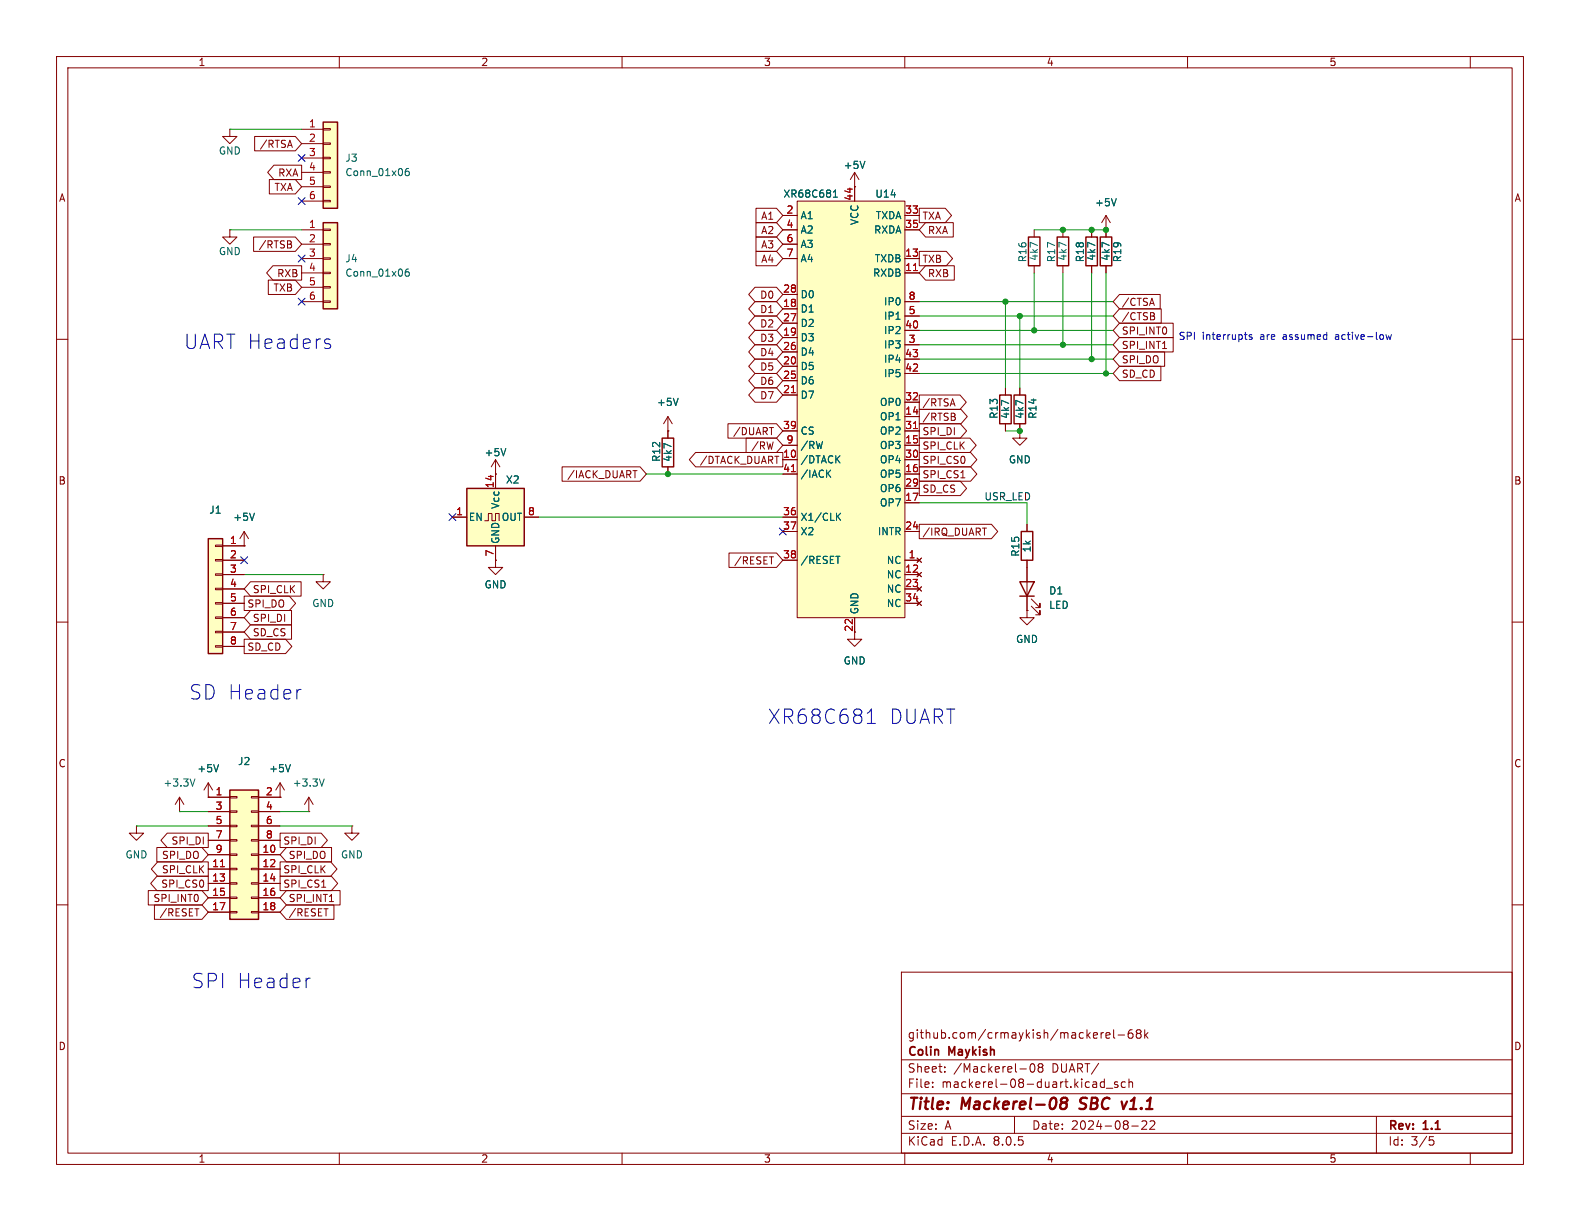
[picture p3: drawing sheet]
<svg xmlns="http://www.w3.org/2000/svg" width="279mm" height="216mm" viewBox="0 0 279 216" stroke-linecap="round" stroke-linejoin="round" font-family="sans-serif">
<g fill="none" stroke="#840000" stroke-width=".18">
<path d="M10 10h259.4v195.9h-259.4zM12 12h255.4v191.9h-255.4zM60 10v2M110 10v2M160 10v2M210 10v2M260 10v2M10 60h2M188 40.6v1.3M188 47v1.3M267.4 60h2M10 110h2"/>
<path d="M151.1 111.8v1.2h1.3l-1.3 1.3-1.2-1.3h1.2M181.6 100.3v7.7M182.4 107.2l1.5 1.5v-.7v.7h-.8M182.4 105.9l1.5 1.5v-.7v.7h-.8M267.4 110h2M49.5 138.4l-.7 1.3M49.5 138.4v2.6M49.5 138.4l.8 1.3M10 160h2M31.7 143.5h.1M31.7 141l-.7 1.2M31.7 141v2.5"/>
<path d="M31.7 141l.8 1.2M49.5 141h.1M267.4 160h2M159.4 171.9h108v32h-108zM159.4 197.4h108M159.4 193.4h108M159.4 187.4h108M164.9 192.1v.2M164.9 191.4v.1M167.1 189.4v.2M167.1 188.7v.1M179.4 197.4v3"/>
<path d="M180.4 189h1.1M182.3 188.2l.2-.1a.81 .81 0 0 1 .6 .6 .81 .81 0 0 1-.3 .8l-.2 .1a.81 .81 0 0 1-.3-1.4zM183.9 188.7l-.3-.3 .3-.3 .4 .1 .1 .2-.3 .3M183.9 188.7l-.3 .3v.3l.3 .3 .4-.1 .1-.2v-.4l-.3-.2M183.9 188.7h.2M193.9 191.4v.9M193.9 192.2l-.1 .1M193.9 191.6l-.1 .1M194.7 182.6v1M195.1 182.6l-.2 .1-.2 .2M195.3 190.8v1.5M195.3 191.4l-.4-.1-.3 .3v.4l.1 .2h.6"/>
<path d="M195.6 183.1l.7-.2-.1-.2-.4-.1-.2 .2v.7h.6M195.6 192.4h1.2M196.9 182.1v1.3l.2 .2M197.6 191.4l-.3-.1-.2 .2v.2l.5 .2v.3h-.5M197.7 183h1.2M199 191.4l-.4-.1-.3 .3v.4l.1 .2h.6M199.6 191.4l.3-.1 .3 .1 .1 .9M199.6 190.8v1.5M200.1 199.1h1.2M200.2 182.1a.59 .59 0 0 0-.7 .6v.6l.1 .2 .5 .1 .2-.2 .1-.5-.2-.2h-.4l-.3 .2M201.2 182.7l-.3 .3 .1 .4 .2 .2 .4-.1 .2-.2-.1-.4-.2-.2M201.2 182.7l-.3-.3 .3-.3 .4 .1 .2 .2-.3 .3"/>
<path d="M201.2 182.7h.3M201.9 198.3l.6-.1 .2 .1 .1 .3-.9 1.1h.9M202.4 182.1v1.5M202.6 183l.4 .6M203 182.6l-.6 .6M203.4 198.3l.5-.1 .2 .1 .1 .3-.9 1.1h.9M243.4 197.4v6.5M60 203.9v2M110 203.9v2M159.4 200.4h108M160 203.9v2M210 203.9v2"/>
<path d="M252.8 201h.7M252.9 201.6h.4l.3 .2-.2 .6-.5 .1M260 203.9v2"/>
</g>
<path d="M187.9 195l-.2-.2a.44 .44 0 0 1 .3-.7h.4l.3 .2a.44 .44 0 0 1-.4 .7M187.9 195a.65 .65 0 0 0-.3 1 .65 .65 0 0 0 .9-.1 .65 .65 0 0 0 0-.8l-.2-.1M187.9 195h.4M190.9 196l.2 .1M191.2 194.3l-.2 .4 .1 .2M199.3 194.8l-.6 1.3" fill="none" stroke="#840000" stroke-width=".4"/>
<path d="M186.9 41.9h2.1v5.1h-2.1zM180.3 102.9h2.6l-1.3 2.5zM180.3 105.4h2.6" fill="none" stroke="#840000" stroke-width=".25"/>
<path d="M34.5 137.7l-.5 1.3M51.3 135.2l-.4 1.3" fill="none" stroke="#006464" stroke-width=".18"/>
<path d="M40.6 139.7h5.1v22.9h-5.1z" fill="#ffffc2"/>
<g fill="none" stroke="#840000" stroke-width=".18">
<path d="M87.6 99.1v1.2h1.3l-1.3 1.3-1.2-1.3h1.2M87.6 99.1h.1M36.8 138.4l-.7 1.3M36.8 138.4v2.6M36.8 138.4l.8 1.3M36.8 141h.1M36.8 141h3.8M36.8 151.1h3.8M36.8 153.7h3.8M36.8 156.2h3.8M36.8 158.8h3.8M36.8 143.5h3.8"/>
<path d="M36.8 146.1h3.8M36.8 148.6h3.8M40.6 158.6h1.3v.3h-1.3zM40.6 156.1h1.3v.2h-1.3zM40.6 153.5h1.3v.3h-1.3zM40.6 151h1.3v.3h-1.3zM40.6 148.5h1.3v.2h-1.3zM40.6 145.9h1.3v.3h-1.3zM40.6 143.4h1.3v.2h-1.3zM40.6 140.8h1.3v.3h-1.3zM44.4 158.6h1.3v.3h-1.3zM44.4 156.1h1.3v.2h-1.3z"/>
<path d="M44.4 153.5h1.3v.3h-1.3zM44.4 151h1.3v.3h-1.3zM44.4 148.5h1.3v.2h-1.3zM44.4 145.9h1.3v.3h-1.3zM44.4 143.4h1.3v.2h-1.3zM44.4 140.8h1.3v.3h-1.3zM45.7 141h3.8M45.7 151.1h3.8M45.7 153.7h3.8M45.7 156.2h3.8M45.7 158.8h3.8M45.7 143.5h3.8"/>
<path d="M45.7 146.1h3.8M45.7 148.6h3.8M36.8 161.3h3.8M40.6 161.2h1.3v.2h-1.3zM44.4 161.2h1.3v.2h-1.3zM45.7 161.3h3.8"/>
</g>
<path d="M40.6 139.7h5.1v22.9h-5.1z" fill="none" stroke="#840000" stroke-width=".25"/>
<path d="M39 153.3h.7" fill="none" stroke="#a90000" stroke-width=".18"/>
<path d="M38.6 135.2l-.4 1.3" fill="none" stroke="#006464" stroke-width=".18"/>
<path d="M82.5 86.4h10.2v10.1h-10.2z" fill="#ffffc2"/>
<path d="M181.9 41.9h2v5.1h-2zM176.8 69.9h2v5h-2zM179.3 69.9h2.1v5h-2.1zM82.5 86.4h10.2v10.1h-10.2z" fill="none" stroke="#840000" stroke-width=".25"/>
<g fill="none" stroke="#840000" stroke-width=".18">
<path d="M151.1 33h.1M151.1 30.5l-.7 1.3M151.1 30.5v2.5M151.1 30.5l.8 1.3M182.9 40.6v1.3M182.9 47v1.3M177.8 68.6v1.3M177.8 74.9v1.3M180.3 76.2v1.3h1.3l-1.3 1.2-1.2-1.2h1.2M180.3 76.2h.1M180.3 68.6v1.3M180.3 74.9v1.3"/>
<path d="M80 91.4h2.5M85.7 92.1h.7v-1.3h.6v1.3h.6v-1.3h.7v1.3M87.6 83.8v2.6M87.6 96.5v2.6M92.7 91.4h2.5M54.6 143.5h.1M54.6 141l-.8 1.2M54.6 141v2.5M54.6 141l.8 1.2M62.2 146.1v1.2h1.3l-1.3 1.3-1.2-1.3h1.2M62.2 146.1h.1"/>
</g>
<path d="M152.9 28.5l-.4 1.3M57.3 137.7l-.4 1.3" fill="none" stroke="#006464" stroke-width=".18"/>
<path d="M141 35.6h19v73.6h-19z" fill="#ffffc2"/>
<g fill="none" stroke="#840000" stroke-width=".18">
<path d="M138.4 38.1h2.6M141 35.6h19v73.6h-19zM151.1 33v2.6M160 38.1h2.6M138.4 45.7h2.6M138.4 54.6h2.6M138.4 59.7h2.6M138.4 57.2h2.6M138.4 52.1h2.6M138.4 40.6h2.6M138.4 43.2h2.6M160 48.3h2.6"/>
<path d="M160 45.7h2.6M160 40.6h2.6M160 58.4h2.6M160 55.9h2.6M160 53.3h2.6M138.4 78.7h2.6M138.4 64.8h2.6M138.4 69.9h2.6M138.4 67.3h2.6M138.4 62.2h2.6M138.4 76.2h2.6M160 73.7h2.6"/>
<path d="M160 78.7h2.6M160 61h2.6M160 76.2h2.6M160 71.1h2.6M160 66h2.6M160 63.5h2.6M43.2 96.5h.1M43.2 94l-.8 1.3M43.2 94v2.5M43.2 94l.7 1.3M87.6 83.8h.1M87.6 81.3l-.7 1.3"/>
<path d="M87.6 81.3v2.5M87.6 81.3l.8 1.3M138.4 99.1h2.6M138.4 81.3h2.6M138.4 83.8h2.6M138.4 94h2.6M138.4 91.4h2.6M160 99.1h2.6M160 81.3h2.6M160 83.8h2.6M160 88.9h2.6M160 94h2.6"/>
<path d="M160 86.4h2.6M162.2 98.7l.7 .7M162.9 98.7l-.7 .7M151.1 109.2v2.6M160 101.6h2.6M160 104.1h2.6M160 106.7h2.6M162.2 101.2l.7 .8M162.2 103.8l.7 .7M162.2 106.3l.7 .8M162.9 101.2l-.7 .8M162.9 103.8l-.7 .7"/>
<path d="M162.9 106.3l-.7 .8M24.1 146.1v1.2h1.3l-1.3 1.3-1.2-1.3h1.2M24.1 146.1h.1"/>
</g>
<path d="M161.5 47.8h.8M139.9 69.4h.8M161.5 75.8h.8M139.9 83.4h.8" fill="none" stroke="#a90000" stroke-width=".18"/>
<path d="M147.4 34.9h.7M147.4 34l.3-.4v1.3M158.4 56.5h.8M89.4 79.3l-.4 1.3M45 90.7l-.4 1.3M146.4 83.7l.5 .7M146.9 83.1l-.7 .8M147.8 98.4h.7M148.1 91.3l.6 .7M148.7 90.7l-.8 .8" fill="none" stroke="#006464" stroke-width=".18"/>
<path d="M36.8 95.3h2.6v20.3h-2.6z" fill="#ffffc2"/>
<g fill="none" stroke="#840000" stroke-width=".18">
<path d="M40.6 22.9v1.2h1.3l-1.3 1.3-1.2-1.3h1.2M40.6 22.9h.1M195.6 38.1v3.8M195.6 38.1l-.8 1.3M195.6 38.1l.7 1.3M40.6 40.6v1.3h1.3l-1.3 1.3-1.2-1.3h1.2M40.6 40.6h.1M193 40.6v1.3M193 47v1.3M195.6 40.6h.1M195.6 47v1.3M118.1 76.2h.1"/>
<path d="M118.1 73.7l-.8 1.2M118.1 73.7v3.8M118.1 73.7l.8 1.2M38.1 98.9h1.3v.3h-1.3zM38.1 96.4h1.3v.2h-1.3zM39.4 96.5h3.8M39.4 99.1h3.8M118.1 82.6v1.2M38.1 114.2h1.3v.2h-1.3zM38.1 111.6h1.3v.3h-1.3zM38.1 109.1h1.3v.2h-1.3zM38.1 106.6h1.3v.2h-1.3z"/>
<path d="M38.1 104h1.3v.3h-1.3zM38.1 101.5h1.3v.2h-1.3zM39.4 101.6h3.8M39.4 104.1h3.8M39.4 106.7h3.8M39.4 109.2h3.8M39.4 111.8h3.8M39.4 114.3h3.8"/>
</g>
<path d="M192 41.9h2.1v5.1h-2.1zM194.6 41.9h2v5.1h-2zM117.1 77.5h2v5.1h-2zM36.8 95.3h2.6v20.3h-2.6z" fill="none" stroke="#840000" stroke-width=".25"/>
<path d="M197.4 35.1l-.4 1.3M119.9 70.4l-.4 1.3" fill="none" stroke="#006464" stroke-width=".18"/>
<path d="M57.1 39.4h2.6v15.2h-2.6z" fill="#ffffc2"/>
<path d="M53.3 40.6h3.8M53.3 43.2h3.8M53.3 45.7h3.8M53.3 48.3h3.8M53.3 50.8h3.8M53.3 53.3h3.8M57.1 53.2h1.3v.3h-1.3zM57.1 50.7h1.3v.2h-1.3zM57.1 48.1h1.3v.3h-1.3zM57.1 45.6h1.3v.2h-1.3zM57.1 43.1h1.3v.2h-1.3zM57.1 40.5h1.3v.3h-1.3z" fill="none" stroke="#840000" stroke-width=".18"/>
<path d="M57.1 39.4h2.6v15.2h-2.6z" fill="none" stroke="#840000" stroke-width=".25"/>
<path d="M72.3 47.6h-.4a.86 .86 0 0 0 0 1.2l.4-.1 .1-.4-.3-.2h-.3l-.1 .2" fill="none" stroke="#006464" stroke-width=".18"/>
<path d="M57.1 21.6h2.6v15.2h-2.6z" fill="#ffffc2"/>
<g fill="none" stroke="#840000" stroke-width=".18">
<path d="M45 24.1h7.2l1.1 1.3-1.1 1.3h-7.2zM47.6 31.7h4.6l1.1 1.3-1.1 1.3h-4.6zM48.4 29.2h4.9v2.6h-4.9l-1.1-1.3zM51.3 24.8l.4 1.3M53.3 22.9h3.8M53.3 25.4h3.8M53.3 27.9h3.8M53.3 30.5h3.8M53.3 33h3.8M53.3 35.6h3.8M57.1 35.4h1.3v.3h-1.3zM57.1 32.9h1.3v.2h-1.3z"/>
<path d="M57.1 30.4h1.3v.2h-1.3zM57.1 27.8h1.3v.3h-1.3zM57.1 25.3h1.3v.2h-1.3zM57.1 22.7h1.3v.3h-1.3zM133.7 36.8h3.6l1.1 1.3-1.1 1.3h-3.6zM133.7 39.4h3.6l1.1 1.2-1.1 1.3h-3.6zM138.4 38.1h2.6M151.1 33h.1M151.1 33v2.6M160 38.1h2.6M162.6 36.8h4.6l1.1 1.3-1.1 1.3h-4.6zM163.7 39.4h4.9v2.5h-4.9l-1.1-1.3z"/>
<path d="M44.8 41.9h7.4l1.1 1.3-1.1 1.3h-7.4zM47.4 49.5h4.8l1.1 1.3-1.1 1.3h-4.8zM48.3 47h5v2.5h-5l-1.2-1.2zM51.3 43.2l.3 .2-.1 .3-.2 .2M51.4 42.6l.1 .2-.1 .3M133.5 53.3h3.8l1.1 1.3-1.1 1.3h-3.8l-1.1-1.3zM133.5 50.8h3.8l1.1 1.3-1.1 1.2h-3.8l-1.1-1.2zM133.5 55.9h3.8l1.1 1.3-1.1 1.2h-3.8l-1.1-1.2zM133.5 58.4h3.8l1.1 1.3-1.1 1.3h-3.8l-1.1-1.3zM133.7 41.9h3.6l1.1 1.3-1.1 1.3h-3.6zM133.7 44.4h3.6l1.1 1.3-1.1 1.3h-3.6zM138.4 45.7h2.6"/>
<path d="M138.4 54.6h2.6M138.4 59.7h2.6M138.4 57.2h2.6M138.4 52.1h2.6M138.4 40.6h2.6M138.4 43.2h2.6M160 48.3h2.6M160 45.7h2.6M160 40.6h2.6M160 58.4h2.6M160 55.9h2.6M160 53.3h2.6"/>
<path d="M162.6 44.4h4.7l1.2 1.3-1.2 1.3h-4.7zM163.7 47h5.1v2.5h-5.1l-1.1-1.2zM193 40.6v1.3M193 47v1.3M195.6 40.6h.1M195.6 40.6v1.3M195.6 47v1.3M198 52.1h7.2v2.5h-7.2l-1.2-1.3zM198 54.6h7.3v2.6h-7.3l-1.2-1.3zM198 57.1h9.5v2.6h-9.5l-1.2-1.3zM198 59.7h9.5v2.5h-9.5l-1.2-1.2zM203.7 52.7l.4 1.3"/>
<path d="M203.9 55.9l.3 .2-.1 .3-.2 .2M204 55.3l.1 .2-.1 .3M118.1 76.2h.1M118.1 76.2v1.3M128.7 74.9h8.6l1.1 1.3-1.1 1.3h-8.6zM131.9 77.5h5.4l1.1 1.2-1.1 1.3h-5.4zM133.5 61h3.8l1.1 1.2-1.1 1.3h-3.8l-1.1-1.3zM133.5 63.5h3.8l1.1 1.3-1.1 1.2h-3.8l-1.1-1.2zM133.5 66h3.8l1.1 1.3-1.1 1.3h-3.8l-1.1-1.3zM133.5 68.6h3.8l1.1 1.3-1.1 1.2h-3.8l-1.1-1.2zM136.1 75.6h.7M138.4 78.7h2.6"/>
<path d="M138.4 64.8h2.6M138.4 69.9h2.6M138.4 67.3h2.6M138.4 62.2h2.6M138.4 76.2h2.6M160 73.7h2.6M160 78.7h2.6M160 61h2.6M160 76.2h2.6M160 71.1h2.6M160 66h2.6M160 63.5h2.6"/>
<path d="M162.6 74.9h7.2l1.1 1.3-1.1 1.3h-7.2zM162.6 77.5h8.9l1.1 1.2-1.1 1.3h-8.9zM162.6 72.4h7.3l1.2 1.3-1.2 1.2h-7.3zM162.6 69.8h7.2l1.1 1.3-1.1 1.3h-7.2zM168.5 70.5l.4 1.3M168.6 73.7l.3 .2v.3l-.2 .1M168.8 73.1l.1 .2-.1 .3M177.8 68.6v1.3M177.8 74.9v1.3M180.3 76.2h.1M180.3 68.6v1.3M180.3 74.9v1.3"/>
<path d="M198 64.8h7.3v2.5h-7.3l-1.2-1.3zM198 62.2h7.9v2.6h-7.9l-1.2-1.3zM205.6 61.6h.7M39.4 99.1h3.8M39.4 96.5h3.8M43.2 96.5h.1M80 91.4h2.5M87.6 83.8h.1M87.6 99.1h.1M87.6 83.8v2.6M87.6 96.5v2.6M92.7 91.4h2.5"/>
<path d="M99.4 82.5h13.8l1.1 1.3-1.1 1.3h-13.8zM111.9 83.2h.8M118.1 82.6v1.2M123 80h15.4v2.6h-15.4l-1.1-1.3zM128.9 97.8h8.4l1.1 1.3-1.1 1.2h-8.4zM136.1 98.5h.7M138.4 99.1h2.6M138.4 81.3h2.6M138.4 83.8h2.6M138.4 94h2.6M138.4 91.4h2.6M160 99.1h2.6"/>
<path d="M160 81.3h2.6M160 83.8h2.6M160 88.9h2.6M160 94h2.6M160 86.4h2.6M162.2 98.7l.7 .7M162.6 82.5h9l1.1 1.3-1.1 1.3h-9zM162.6 85.1h7.2l1.1 1.3-1.1 1.2h-7.2zM162.6 80h9l1.1 1.3-1.1 1.3h-9zM162.6 92.7h12.7l1.1 1.3-1.1 1.3h-12.7zM162.9 98.7l-.7 .7M169.9 84.5h.7"/>
<path d="M173.7 93.4h.7M181.6 92.7v1.3M181.6 99.1v3.8M39.4 101.6h3.8M39.4 104.1h3.8M39.4 106.7h3.8M39.4 109.2h3.8M39.4 111.8h3.8M39.4 114.3h3.8M43.2 113h7.3l1.1 1.3-1.1 1.3h-7.3zM43.2 105.4h8l1.1 1.3-1.1 1.3h-8zM44.3 107.9h7.3v2.6h-7.3l-1.1-1.3z"/>
<path d="M44.3 110.5h7.3v2.5h-7.3l-1.1-1.2zM44.3 102.9h8.9v2.5h-8.9l-1.1-1.3zM57.1 101.6v1.3h1.3l-1.3 1.2-1.2-1.2h1.2M57.1 101.6h.1M151.1 109.2v2.6M160 101.6h2.6M160 104.1h2.6M160 106.7h2.6M162.2 101.2l.7 .8M162.2 103.8l.7 .7M162.2 106.3l.7 .8M162.9 101.2l-.7 .8"/>
<path d="M162.9 103.8l-.7 .7M162.9 106.3l-.7 .8M181.6 108v1.2h1.3l-1.3 1.3-1.3-1.3h1.3M181.6 108h.1M181.6 105.4v2.6M26.2 157.5h9.5l1.1 1.3-1.1 1.2h-9.5zM27.7 149.9h8l1.1 1.2-1.1 1.3h-8zM27.8 154.9h9v2.6h-9l-1.2-1.3zM27.9 152.4h8.9v2.5h-8.9l-1.1-1.2zM29.6 147.3h7.2v2.6h-7.2l-1.1-1.3zM36.8 141h.1M36.8 141h3.8"/>
<path d="M36.8 151.1h3.8M36.8 153.7h3.8M36.8 156.2h3.8M36.8 158.8h3.8M36.8 143.5h3.8M36.8 146.1h3.8M36.8 148.6h3.8M45.7 141h3.8M45.7 151.1h3.8M45.7 153.7h3.8M45.7 156.2h3.8M45.7 158.8h3.8"/>
<path d="M45.7 143.5h3.8M45.7 146.1h3.8M45.7 148.6h3.8M49.5 154.9h9.1l1.1 1.3-1.1 1.3h-9.1zM49.5 152.4h9l1.1 1.3-1.1 1.2h-9zM49.5 147.3h7.3l1.1 1.3-1.1 1.3h-7.3zM49.5 141h.1M50.6 149.9h8v2.5h-8l-1.1-1.3zM50.6 157.5h9.5v2.5h-9.5l-1.1-1.2zM56.9 156.9h.7M58.3 159.4h.7M27.3 160h8.4l1.1 1.3-1.1 1.3h-8.4z"/>
<path d="M34.5 160.7h.7M36.8 161.3h3.8M45.7 161.3h3.8M50.6 160h8.5v2.6h-8.5l-1.1-1.3zM57.3 160.7h.7"/>
</g>
<path d="M57.1 21.6h2.6v15.2h-2.6zM180.6 94h2v5.1h-2z" fill="none" stroke="#840000" stroke-width=".25"/>
<g fill="none" stroke="#006464" stroke-width=".18">
<path d="M72.3 29.8h-.4a.86 .86 0 0 0 0 1.3l.4-.2 .1-.4-.3-.2h-.3l-.1 .2M147.4 34.9h.7M147.4 34l.3-.4v1.3M152.9 28.5l-.4 1.3M197.4 35.1l-.4 1.3M158.4 56.5h.8M89.4 79.3l-.4 1.3M119.9 70.4l-.4 1.3M45 90.7l-.4 1.3M146.4 83.7l.5 .7M146.9 83.1l-.7 .8M147.8 98.4h.7"/>
<path d="M148.1 91.3l.6 .7M148.7 90.7l-.8 .8M38.6 135.2l-.4 1.3M51.3 135.2l-.4 1.3"/>
</g>
<path d="M58.1 59.9l.3 .2M220 59.2h.5M221.4 59.2h-.3l-.2 .2v.1l.5 .2v.3h-.5M245.1 59.2l.2 .8 .3-.6 .2 .6 .2-.8M58.1 60.8l.4 .3-.1 .4-.3 .1M220.4 60h.1M53 121.9h.2M153.4 127.9h1.4M153.4 126.1l.7-.7v2.5M54.6 173h.3" fill="none" stroke="#0000c2" stroke-width=".18"/>
<g fill="none" stroke="#009600" stroke-width=".18">
<path d="M40.6 22.9h12.7M40.6 40.6h12.7M162.6 55.9h34.2M162.6 58.4h34.2M162.6 53.3h34.2M177.8 53.3v15.3M180.3 55.9v12.7M182.9 40.6h12.7M182.9 48.3v10.1M188 48.3v12.7M193 48.3v15.2M195.6 48.3v17.7"/>
<path d="M162.6 66h34.2M162.6 61h34.2M162.6 63.5h34.2M177.8 76.2h2.5M95.2 91.4h43.2M114.3 83.8h24.1M162.6 88.9h19v3.8M43.2 101.6h13.9M24.1 146.1h12.7M31.7 143.5h5.1M49.5 143.5h5.1M49.5 146.1h12.7"/>
</g>
<g fill="none" stroke="#000084" stroke-width=".18">
<path d="M52.7 27.3l1.2 1.2M52.7 35l1.2 1.2M53.9 27.3l-1.2 1.2M53.9 35l-1.2 1.2M52.7 45.1l1.2 1.2M52.7 52.7l1.2 1.2M53.9 45.1l-1.2 1.2M53.9 52.7l-1.2 1.2M42.6 98.5l1.2 1.2M43.8 98.5l-1.2 1.2M79.4 90.8l1.2 1.2M80.6 90.8l-1.2 1.2"/>
<path d="M137.8 93.4l1.2 1.2M139 93.4l-1.2 1.2"/>
</g>
<path d="M161.5 47.8h.8M139.9 69.4h.8M161.5 75.8h.8M139.9 83.4h.8M39 153.3h.7" fill="none" stroke="#a90000" stroke-width=".18"/>
<g fill="#009600" stroke="#009600" stroke-width=".18">
<circle cx="193" cy="40.6" r=".46"/>
<circle cx="195.6" cy="40.6" r=".46"/>
<circle cx="182.9" cy="58.4" r=".46"/>
<circle cx="188" cy="61" r=".46"/>
<circle cx="195.6" cy="66" r=".46"/>
<circle cx="193" cy="63.5" r=".46"/>
<circle cx="188" cy="40.6" r=".46"/>
<circle cx="180.3" cy="55.9" r=".46"/>
<circle cx="177.8" cy="53.3" r=".46"/>
<circle cx="180.3" cy="76.2" r=".46"/>
<circle cx="118.1" cy="83.8" r=".46"/>
</g>
<g font-size="3.5" fill="#0000c2">
<text x="32.5" y="62">UART Headers</text>
<text x="33.4" y="123.9">SD Header</text>
<text x="135.7" y="128.2">XR68C681</text>
<text x="157.2" y="128.2">DUART</text>
<text x="33.8" y="175">SPI Header</text>
</g>
<g font-size="2.8" fill="#840000">
<text x="160.4" y="196.8">Title:</text>
<text x="170.1" y="196.8">Mackerel-08</text>
<text x="191.8" y="196.8">SBC</text>
<text x="200" y="196.8">v1.1</text>
</g>
<g font-size="2.1" fill="#840000">
<text x="160.4" y="183.9">github.com/crmaykish/mackerel-68k</text>
<text x="160.4" y="189.9">Sheet:</text>
<text x="160.4" y="187.1">Colin</text>
<text x="167.9" y="187.1">Maykish</text>
<text x="168.6" y="189.9">/Mackerel-08</text>
<text x="186.1" y="189.9">DUART/</text>
<text x="160.4" y="192.6">File:</text>
<text x="166.5" y="192.6">mackerel-08-duart.kicad_sch</text>
<text x="160.4" y="202.8">KiCad</text>
<text x="160.4" y="200">Size:</text>
<text x="167.1" y="200">A</text>
<text x="168.1" y="202.8">E.D.A.</text>
<text x="175.7" y="202.8">8.0.5</text>
<text x="182.4" y="200">Date:</text>
<text x="189.4" y="200">2024-08-22</text>
<text x="245.4" y="200.2">Rev:</text>
<text x="245.4" y="202.8">Id:</text>
<text x="249.5" y="202.8">3/5</text>
<text x="251.8" y="200.2">1.1</text>
</g>
<g font-size="1.8" fill="#840000">
<text x="35" y="11.9">1</text>
<text x="85" y="11.9">2</text>
<text x="135" y="11.9">3</text>
<text x="185" y="11.9">4</text>
<text x="235" y="11.9">5</text>
<text x="45.8" y="26.4">/RTSA</text>
<text x="10.3" y="35.9">A</text>
<text x="48.4" y="34">TXA</text>
<text x="49.1" y="31.4">RXA</text>
<text x="267.7" y="35.9">A</text>
<text x="134.5" y="39.1">A1</text>
<text x="134.5" y="41.6">A2</text>
<text x="163" y="39.1">TXA</text>
<text x="164" y="41.6">RXA</text>
<text x="45.7" y="44.1">/RTSB</text>
<text x="134.5" y="44.1">A3</text>
<text x="134.5" y="46.7">A4</text>
<text x="163" y="46.7">TXB</text>
<text x="48.3" y="51.8">TXB</text>
<text x="48.9" y="49.2">RXB</text>
<text x="134.3" y="53">D0</text>
<text x="164" y="49.2">RXB</text>
<text x="134.3" y="55.6">D1</text>
<text x="134.3" y="58.1">D2</text>
<text x="198.3" y="54.3">/CTSA</text>
<text x="198.3" y="56.8">/CTSB</text>
<text x="198.3" y="59.4">SPI_INT0</text>
<text x="134.3" y="63.2">D4</text>
<text x="134.3" y="60.6">D3</text>
<text x="134.3" y="65.7">D5</text>
<text x="198.3" y="61.9">SPI_INT1</text>
<text x="198.3" y="64.5">SPI_DO</text>
<text x="134.3" y="68.3">D6</text>
<text x="134.3" y="70.8">D7</text>
<text x="198.3" y="67">SD_CD</text>
<text x="129.5" y="77.2">/DUART</text>
<text x="163" y="77.2">SPI_DI</text>
<text x="163" y="74.6">/RTSB</text>
<text x="163" y="72.1">/RTSA</text>
<text x="123.7" y="82.2">/DTACK_DUART</text>
<text x="132.7" y="79.7">/RW</text>
<text x="163" y="79.7">SPI_CLK</text>
<text x="163" y="82.2">SPI_CS0</text>
<text x="10.3" y="85.9">B</text>
<text x="100.2" y="84.8">/IACK_DUART</text>
<text x="163" y="84.8">SPI_CS1</text>
<text x="163" y="87.3">SD_CS</text>
<text x="267.7" y="85.9">B</text>
<text x="163" y="94.9">/IRQ_DUART</text>
<text x="129.7" y="100">/RESET</text>
<text x="43.7" y="107.6">SPI_DO</text>
<text x="44.6" y="105.1">SPI_CLK</text>
<text x="44.6" y="110.2">SPI_DI</text>
<text x="44.6" y="112.7">SD_CS</text>
<text x="150.9" y="111.8" transform="rotate(-90 150.9 111.8)">22</text>
<text x="43.7" y="115.3">SD_CD</text>
<text x="10.3" y="135.9">C</text>
<text x="267.7" y="135.9">C</text>
<text x="30.2" y="149.5">SPI_DI</text>
<text x="50" y="149.5">SPI_DI</text>
<text x="28.5" y="154.6">SPI_CLK</text>
<text x="28.5" y="152.1">SPI_DO</text>
<text x="50" y="154.6">SPI_CLK</text>
<text x="51" y="152.1">SPI_DO</text>
<text x="27" y="159.7">SPI_INT0</text>
<text x="28.4" y="157.2">SPI_CS0</text>
<text x="50" y="157.2">SPI_CS1</text>
<text x="51" y="159.7">SPI_INT1</text>
<text x="28.1" y="162.2">/RESET</text>
<text x="51" y="162.2">/RESET</text>
<text x="10.3" y="185.9">D</text>
<text x="267.7" y="185.9">D</text>
<text x="35" y="205.8">1</text>
<text x="85" y="205.8">2</text>
<text x="135" y="205.8">3</text>
<text x="185" y="205.8">4</text>
<text x="235" y="205.8">5</text>
</g>
<g font-size="1.8" fill="#a90000">
<text x="54.5" y="22.6">1</text>
<text x="54.5" y="25.1">2</text>
<text x="54.5" y="27.7">3</text>
<text x="54.5" y="30.2">4</text>
<text x="54.5" y="32.8">5</text>
<text x="54.5" y="35.3">6</text>
<text x="150.9" y="35.6" transform="rotate(-90 150.9 35.6)">44</text>
<text x="54.5" y="40.4">1</text>
<text x="139" y="37.8">2</text>
<text x="139" y="40.4">4</text>
<text x="160" y="37.8">33</text>
<text x="160" y="40.4">35</text>
<text x="54.5" y="42.9">2</text>
<text x="54.5" y="45.5">3</text>
<text x="139" y="42.9">6</text>
<text x="139" y="45.5">7</text>
<text x="160" y="45.5">13</text>
<text x="54.5" y="48">4</text>
<text x="54.5" y="50.5">5</text>
<text x="54.5" y="53.1">6</text>
<text x="138.4" y="51.8">28</text>
<text x="160" y="48">11</text>
<text x="160.6" y="53.1">8</text>
<text x="138.4" y="54.4">18</text>
<text x="138.4" y="59.4">19</text>
<text x="138.4" y="56.9">27</text>
<text x="160" y="58.2">40</text>
<text x="160.6" y="55.6">5</text>
<text x="138.4" y="64.5">20</text>
<text x="138.4" y="62">26</text>
<text x="160" y="65.8">42</text>
<text x="160" y="63.2">43</text>
<text x="160.6" y="60.7">3</text>
<text x="138.4" y="69.6">21</text>
<text x="138.4" y="67.1">25</text>
<text x="160" y="70.9">32</text>
<text x="138.4" y="75.9">39</text>
<text x="160" y="73.4">14</text>
<text x="160" y="75.9">31</text>
<text x="138.4" y="81">10</text>
<text x="138.4" y="83.6">41</text>
<text x="139" y="78.5">9</text>
<text x="160" y="78.5">15</text>
<text x="160" y="83.6">16</text>
<text x="160" y="81">30</text>
<text x="87.4" y="86.4" transform="rotate(-90 87.4 86.4)">14</text>
<text x="160" y="88.6">17</text>
<text x="160" y="86.1">29</text>
<text x="80.6" y="91.2">1</text>
<text x="93.3" y="91.2">8</text>
<text x="138.4" y="91.2">36</text>
<text x="138.4" y="93.7">37</text>
<text x="160" y="93.7">24</text>
<text x="40.6" y="96.3">1</text>
<text x="40.6" y="98.8">2</text>
<text x="40.6" y="101.3">3</text>
<text x="87.4" y="98.5" transform="rotate(-90 87.4 98.5)">7</text>
<text x="138.4" y="98.8">38</text>
<text x="160" y="101.3">12</text>
<text x="160.6" y="98.8">1</text>
<text x="40.6" y="103.9">4</text>
<text x="40.6" y="106.4">5</text>
<text x="160" y="103.9">23</text>
<text x="160" y="106.4">34</text>
<text x="40.6" y="109">6</text>
<text x="40.6" y="111.5">7</text>
<text x="40.6" y="114">8</text>
<text x="38" y="140.7">1</text>
<text x="38" y="143.3">3</text>
<text x="46.9" y="140.7">2</text>
<text x="46.9" y="143.3">4</text>
<text x="38" y="145.8">5</text>
<text x="38" y="148.3">7</text>
<text x="46.9" y="145.8">6</text>
<text x="46.9" y="148.3">8</text>
<text x="37.4" y="153.4">11</text>
<text x="37.4" y="156">13</text>
<text x="38" y="150.9">9</text>
<text x="46.3" y="150.9">10</text>
<text x="46.3" y="153.4">12</text>
<text x="46.3" y="156">14</text>
<text x="37.4" y="158.5">15</text>
<text x="37.4" y="161">17</text>
<text x="46.3" y="158.5">16</text>
<text x="46.3" y="161">18</text>
</g>
<g font-size="1.8" fill="#006464">
<text x="38.6" y="27.5">GND</text>
<text x="61" y="28.8">J3</text>
<text x="61" y="31.3">Conn_01x06</text>
<text x="138.4" y="35.2">XR68C681</text>
<text x="149.1" y="30.1">+5V</text>
<text x="154.7" y="35.2">U14</text>
<text x="141.5" y="39">A1</text>
<text x="141.5" y="41.5">A2</text>
<text x="152" y="39.9" transform="rotate(-90 152 39.9)">VCC</text>
<text x="154.5" y="41.5">RXDA</text>
<text x="154.8" y="39">TXDA</text>
<text x="193.5" y="36.7">+5V</text>
<text x="38.6" y="45.3">GND</text>
<text x="61" y="46.6">J4</text>
<text x="141.5" y="44">A3</text>
<text x="141.5" y="46.6">A4</text>
<text x="154.6" y="46.6">TXDB</text>
<text x="181.7" y="46.5" transform="rotate(-90 181.7 46.5)">R16</text>
<text x="183.7" y="46.2" transform="rotate(-90 183.7 46.2)">4k7</text>
<text x="186.8" y="46.5" transform="rotate(-90 186.8 46.5)">R17</text>
<text x="188.8" y="46.2" transform="rotate(-90 188.8 46.2)">4k7</text>
<text x="191.9" y="46.5" transform="rotate(-90 191.9 46.5)">R18</text>
<text x="193.9" y="46.2" transform="rotate(-90 193.9 46.2)">4k7</text>
<text x="196.4" y="46.2" transform="rotate(-90 196.4 46.2)">4k7</text>
<text x="198.5" y="46.5" transform="rotate(-90 198.5 46.5)">R19</text>
<text x="61" y="49.1">Conn_01x06</text>
<text x="141.5" y="52.9">D0</text>
<text x="154.3" y="49.1">RXDB</text>
<text x="141.5" y="55.5">D1</text>
<text x="141.5" y="58">D2</text>
<text x="156.2" y="59.3">IP2</text>
<text x="156.2" y="56.7">IP1</text>
<text x="156.2" y="54.2">IP0</text>
<text x="141.5" y="60.6">D3</text>
<text x="141.5" y="65.6">D5</text>
<text x="141.5" y="63.1">D4</text>
<text x="156.2" y="61.8">IP3</text>
<text x="156.2" y="64.4">IP4</text>
<text x="116.1" y="72">+5V</text>
<text x="141.5" y="70.7">D7</text>
<text x="141.5" y="68.2">D6</text>
<text x="155.5" y="72">OP0</text>
<text x="156.2" y="66.9">IP5</text>
<text x="141.5" y="77.1">CS</text>
<text x="155.5" y="74.5">OP1</text>
<text x="155.5" y="77.1">OP2</text>
<text x="176.6" y="74.2" transform="rotate(-90 176.6 74.2)">R13</text>
<text x="178.7" y="74.2" transform="rotate(-90 178.7 74.2)">4k7</text>
<text x="181.2" y="74.2" transform="rotate(-90 181.2 74.2)">4k7</text>
<text x="183.5" y="74.2" transform="rotate(-90 183.5 74.2)">R14</text>
<text x="85.6" y="80.9">+5V</text>
<text x="116.9" y="81.8" transform="rotate(-90 116.9 81.8)">R12</text>
<text x="119" y="81.8" transform="rotate(-90 119 81.8)">4k7</text>
<text x="141.5" y="82.1">/DTACK</text>
<text x="141.5" y="79.6">/RW</text>
<text x="155.5" y="79.6">OP3</text>
<text x="155.5" y="82.1">OP4</text>
<text x="178.3" y="82.1">GND</text>
<text x="89.4" y="85.7">X2</text>
<text x="141.5" y="84.7">/IACK</text>
<text x="155.5" y="84.7">OP5</text>
<text x="155.5" y="89.8">OP7</text>
<text x="155.5" y="87.2">OP6</text>
<text x="36.9" y="91">J1</text>
<text x="41.1" y="92.3">+5V</text>
<text x="82.8" y="92.3">EN</text>
<text x="88.5" y="90.1" transform="rotate(-90 88.5 90.1)">Vcc</text>
<text x="88.6" y="92.3">OUT</text>
<text x="141.5" y="92.3">X1/CLK</text>
<text x="141.5" y="94.8">X2</text>
<text x="155.1" y="94.8">INTR</text>
<text x="88.5" y="96.3" transform="rotate(-90 88.5 96.3)">GND</text>
<text x="141.5" y="99.9">/RESET</text>
<text x="156.7" y="99.9">NC</text>
<text x="180.4" y="98.5" transform="rotate(-90 180.4 98.5)">R15</text>
<text x="182.5" y="97.8" transform="rotate(-90 182.5 97.8)">1k</text>
<text x="55.1" y="107.5">GND</text>
<text x="85.6" y="104.2">GND</text>
<text x="156.7" y="102.5">NC</text>
<text x="156.7" y="105">NC</text>
<text x="156.7" y="107.5">NC</text>
<text x="185.4" y="105.3">D1</text>
<text x="185.4" y="107.9">LED</text>
<text x="152" y="108.7" transform="rotate(-90 152 108.7)">GND</text>
<text x="179.6" y="113.9">GND</text>
<text x="149.1" y="117.7">GND</text>
<text x="34.8" y="136.8">+5V</text>
<text x="42" y="135.5">J2</text>
<text x="47.5" y="136.8">+5V</text>
<text x="28.8" y="139.3">+3.3V</text>
<text x="51.7" y="139.3">+3.3V</text>
<text x="22.1" y="152">GND</text>
<text x="60.2" y="152">GND</text>
</g>
<g font-size="1.8" fill="#0000c2">
<text x="208.3" y="60.3">SPI</text>
<text x="212.6" y="60.3">interrupts</text>
<text x="222.9" y="60.3">are</text>
<text x="227.1" y="60.3">assumed</text>
<text x="236.6" y="60.3">active-low</text>
</g>
<text font-size="1.8" fill="#0f0f0f" x="174" y="88.6">USR_LED</text>
</svg>
